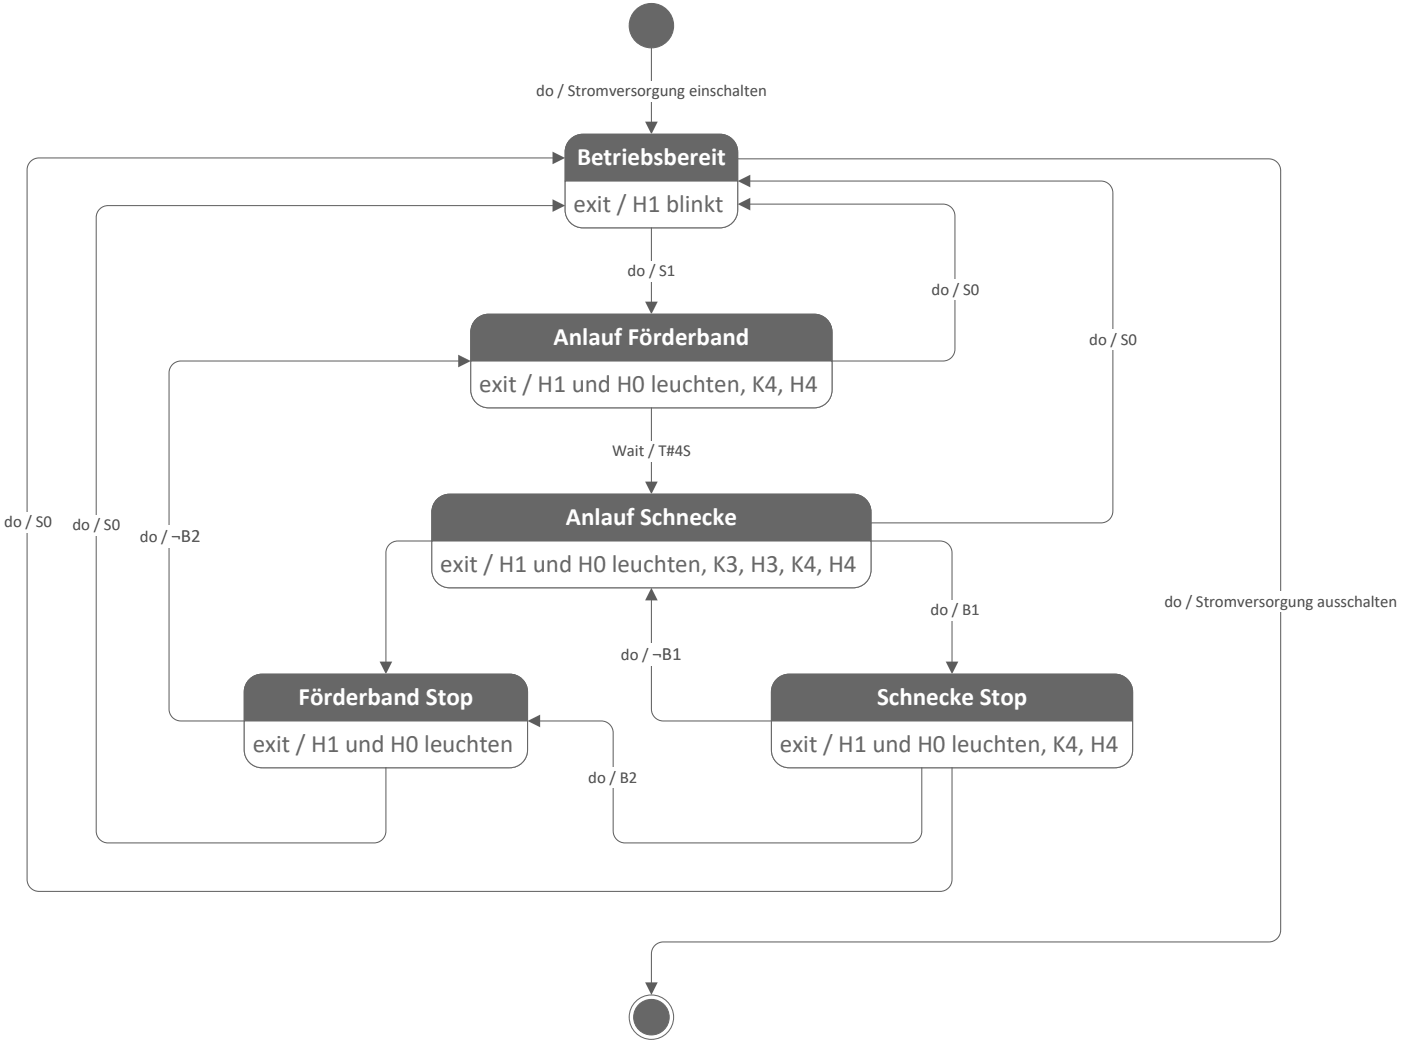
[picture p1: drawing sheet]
<svg xmlns="http://www.w3.org/2000/svg" width="237mm" height="177mm" viewBox="0 0 237 177" stroke-linecap="round" stroke-linejoin="round" font-family="sans-serif">
<circle cx="110" cy="4.3" r="3.8" fill="#676767"/>
<circle cx="110" cy="4.3" r="3.8" fill="none" stroke="#676767" stroke-width=".18"/>
<path d="M110 8.1v12.7" fill="none" stroke="#616161" stroke-width=".18"/>
<path d="M108.9 20.6h2.2l-1.1 2.1z" fill="#616161"/>
<path d="M90.5 13.7h39v3.4h-39z" fill-rule="evenodd" fill="#fff"/>
<path d="M96.1 23.8a3 3 0 0 1 2.3-1.1h23.2a3 3 0 0 1 3 3v9.8a3 3 0 0 1-3 3h-23.2a3 3 0 0 1-3-3v-9.8l.1-.7z" fill-rule="evenodd" fill="#676767"/>
<path d="M96.1 23.8a3 3 0 0 1 2.3-1.1h23.2a3 3 0 0 1 3 3v9.8a3 3 0 0 1-3 3h-23.2a3 3 0 0 1-3-3v-9.8l.1-.7z" fill="none" stroke="#fff" stroke-width=".18"/>
<path d="M96.1 23.8a3 3 0 0 1 2.3-1.1h23.2a3 3 0 0 1 3 3v9.8a3 3 0 0 1-3 3h-23.2a3 3 0 0 1-3-3v-9.8l.1-.7z" fill-rule="evenodd" fill="#676767"/>
<path d="M96.1 23.8a3 3 0 0 1 2.3-1.1h23.2a3 3 0 0 1 3 3v9.8a3 3 0 0 1-3 3h-23.2a3 3 0 0 1-3-3v-9.8l.1-.7z" fill="none" stroke="#fff" stroke-width=".18"/>
<path d="M96.1 23.8a3 3 0 0 1 2.3-1.1h23.2a3 3 0 0 1 3 3v4.9h-29.2v-4.9l.1-.7z" fill-rule="evenodd" fill="#676767"/>
<path d="M96.1 23.8a3 3 0 0 1 2.3-1.1h23.2a3 3 0 0 1 3 3v4.9h-29.2v-4.9l.1-.7z" fill="none" stroke="#676767" stroke-width=".18"/>
<path d="M95.4 30.6h29.2v4.9a3 3 0 0 1-3 3h-23.2a3 3 0 0 1-3-3z" fill-rule="evenodd" fill="#fff"/>
<path d="M95.4 30.6h29.2v4.9a3 3 0 0 1-3 3h-23.2a3 3 0 0 1-3-3z" fill="none" stroke="#676767" stroke-width=".18"/>
<path d="M96.1 23.8a3 3 0 0 1 2.3-1.1h23.2a3 3 0 0 1 3 3v4.9h-29.2v-4.9l.1-.7z" fill-rule="evenodd" fill="#676767"/>
<path d="M96.1 23.8a3 3 0 0 1 2.3-1.1h23.2a3 3 0 0 1 3 3v4.9h-29.2v-4.9l.1-.7z" fill="none" stroke="#676767" stroke-width=".18"/>
<path d="M95.4 30.6h29.2v4.9a3 3 0 0 1-3 3h-23.2a3 3 0 0 1-3-3z" fill-rule="evenodd" fill="#fff"/>
<path d="M95.4 30.6h29.2v4.9a3 3 0 0 1-3 3h-23.2a3 3 0 0 1-3-3z" fill="none" stroke="#676767" stroke-width=".18"/>
<path d="M110 38.5v12.7" fill="none" stroke="#616161" stroke-width=".18"/>
<path d="M108.9 51h2.2l-1.1 2.1z" fill="#616161"/>
<path d="M106 44.1h8v3.4h-8z" fill-rule="evenodd" fill="#fff"/>
<path d="M80.2 54.2a3 3 0 0 1 2.3-1.1h55a3 3 0 0 1 3 3v9.8a3 3 0 0 1-3 3h-55a3 3 0 0 1-3-3v-9.8l.1-.7z" fill-rule="evenodd" fill="#676767"/>
<path d="M80.2 54.2a3 3 0 0 1 2.3-1.1h55a3 3 0 0 1 3 3v9.8a3 3 0 0 1-3 3h-55a3 3 0 0 1-3-3v-9.8l.1-.7z" fill="none" stroke="#fff" stroke-width=".18"/>
<path d="M80.2 54.2a3 3 0 0 1 2.3-1.1h55a3 3 0 0 1 3 3v9.8a3 3 0 0 1-3 3h-55a3 3 0 0 1-3-3v-9.8l.1-.7z" fill-rule="evenodd" fill="#676767"/>
<path d="M80.2 54.2a3 3 0 0 1 2.3-1.1h55a3 3 0 0 1 3 3v9.8a3 3 0 0 1-3 3h-55a3 3 0 0 1-3-3v-9.8l.1-.7z" fill="none" stroke="#fff" stroke-width=".18"/>
<path d="M80.2 54.2a3 3 0 0 1 2.3-1.1h55a3 3 0 0 1 3 3v4.9h-61v-4.9l.1-.7z" fill-rule="evenodd" fill="#676767"/>
<path d="M80.2 54.2a3 3 0 0 1 2.3-1.1h55a3 3 0 0 1 3 3v4.9h-61v-4.9l.1-.7z" fill="none" stroke="#676767" stroke-width=".18"/>
<path d="M79.5 61h61v4.9a3 3 0 0 1-3 3h-55a3 3 0 0 1-3-3z" fill-rule="evenodd" fill="#fff"/>
<path d="M79.5 61h61v4.9a3 3 0 0 1-3 3h-55a3 3 0 0 1-3-3z" fill="none" stroke="#676767" stroke-width=".18"/>
<path d="M80.2 54.2a3 3 0 0 1 2.3-1.1h55a3 3 0 0 1 3 3v4.9h-61v-4.9l.1-.7z" fill-rule="evenodd" fill="#676767"/>
<path d="M80.2 54.2a3 3 0 0 1 2.3-1.1h55a3 3 0 0 1 3 3v4.9h-61v-4.9l.1-.7z" fill="none" stroke="#676767" stroke-width=".18"/>
<path d="M79.5 61h61v4.9a3 3 0 0 1-3 3h-55a3 3 0 0 1-3-3z" fill-rule="evenodd" fill="#fff"/>
<path d="M79.5 61h61v4.9a3 3 0 0 1-3 3h-55a3 3 0 0 1-3-3z" fill="none" stroke="#676767" stroke-width=".18"/>
<path d="M110 68.9v12.7" fill="none" stroke="#616161" stroke-width=".18"/>
<path d="M108.9 81.4h2.2l-1.1 2.1z" fill="#616161"/>
<path d="M103.3 74.5h13.4v3.4h-13.4z" fill-rule="evenodd" fill="#fff"/>
<path d="M74 84.1l1.2-.5 .7-.1h68.2a3 3 0 0 1 3 3v9.8a3 3 0 0 1-3 3h-68.2a3 3 0 0 1-3-3v-9.8a3 3 0 0 1 1.1-2.4z" fill-rule="evenodd" fill="#676767"/>
<path d="M74 84.1l1.2-.5 .7-.1h68.2a3 3 0 0 1 3 3v9.8a3 3 0 0 1-3 3h-68.2a3 3 0 0 1-3-3v-9.8a3 3 0 0 1 1.1-2.4z" fill="none" stroke="#fff" stroke-width=".18"/>
<path d="M74 84.1l1.2-.5 .7-.1h68.2a3 3 0 0 1 3 3v9.8a3 3 0 0 1-3 3h-68.2a3 3 0 0 1-3-3v-9.8a3 3 0 0 1 1.1-2.4z" fill-rule="evenodd" fill="#676767"/>
<path d="M74 84.1l1.2-.5 .7-.1h68.2a3 3 0 0 1 3 3v9.8a3 3 0 0 1-3 3h-68.2a3 3 0 0 1-3-3v-9.8a3 3 0 0 1 1.1-2.4z" fill="none" stroke="#fff" stroke-width=".18"/>
<path d="M74 84.1l1.2-.5 .7-.1h68.2a3 3 0 0 1 3 3v4.9h-74.2v-4.9a3 3 0 0 1 1.1-2.4z" fill-rule="evenodd" fill="#676767"/>
<path d="M74 84.1l1.2-.5 .7-.1h68.2a3 3 0 0 1 3 3v4.9h-74.2v-4.9a3 3 0 0 1 1.1-2.4z" fill="none" stroke="#676767" stroke-width=".18"/>
<path d="M72.9 91.4h74.2v4.9a3 3 0 0 1-3 3h-68.2a3 3 0 0 1-3-3z" fill-rule="evenodd" fill="#fff"/>
<path d="M72.9 91.4h74.2v4.9a3 3 0 0 1-3 3h-68.2a3 3 0 0 1-3-3z" fill="none" stroke="#676767" stroke-width=".18"/>
<path d="M74 84.1l1.2-.5 .7-.1h68.2a3 3 0 0 1 3 3v4.9h-74.2v-4.9a3 3 0 0 1 1.1-2.4z" fill-rule="evenodd" fill="#676767"/>
<path d="M74 84.1l1.2-.5 .7-.1h68.2a3 3 0 0 1 3 3v4.9h-74.2v-4.9a3 3 0 0 1 1.1-2.4z" fill="none" stroke="#676767" stroke-width=".18"/>
<path d="M72.9 91.4h74.2v4.9a3 3 0 0 1-3 3h-68.2a3 3 0 0 1-3-3z" fill-rule="evenodd" fill="#fff"/>
<path d="M72.9 91.4h74.2v4.9a3 3 0 0 1-3 3h-68.2a3 3 0 0 1-3-3z" fill="none" stroke="#676767" stroke-width=".18"/>
<path d="M72.9 91.4h-5.7a2 2 0 0 0-2 2v18.6" fill="none" stroke="#616161" stroke-width=".18"/>
<path d="M64.1 111.8h2.1l-1 2.1z" fill="#616161"/>
<path d="M42.4 114.5l1.2-.5 .6-.1h41.9a3 3 0 0 1 3 3v9.8a3 3 0 0 1-3 3h-41.9a3 3 0 0 1-3-3v-9.8a3 3 0 0 1 1.2-2.4z" fill-rule="evenodd" fill="#676767"/>
<path d="M42.4 114.5l1.2-.5 .6-.1h41.9a3 3 0 0 1 3 3v9.8a3 3 0 0 1-3 3h-41.9a3 3 0 0 1-3-3v-9.8a3 3 0 0 1 1.2-2.4z" fill="none" stroke="#fff" stroke-width=".18"/>
<path d="M42.4 114.5l1.2-.5 .6-.1h41.9a3 3 0 0 1 3 3v9.8a3 3 0 0 1-3 3h-41.9a3 3 0 0 1-3-3v-9.8a3 3 0 0 1 1.2-2.4z" fill-rule="evenodd" fill="#676767"/>
<path d="M42.4 114.5l1.2-.5 .6-.1h41.9a3 3 0 0 1 3 3v9.8a3 3 0 0 1-3 3h-41.9a3 3 0 0 1-3-3v-9.8a3 3 0 0 1 1.2-2.4z" fill="none" stroke="#fff" stroke-width=".18"/>
<path d="M41.9 115a3 3 0 0 1 2.3-1.1h41.9a3 3 0 0 1 3 3v4.9h-47.9v-4.9l.1-.7z" fill-rule="evenodd" fill="#676767"/>
<path d="M41.9 115a3 3 0 0 1 2.3-1.1h41.9a3 3 0 0 1 3 3v4.9h-47.9v-4.9l.1-.7z" fill="none" stroke="#676767" stroke-width=".18"/>
<path d="M41.2 121.8h47.9v4.9a3 3 0 0 1-3 3h-41.9a3 3 0 0 1-3-3z" fill-rule="evenodd" fill="#fff"/>
<path d="M41.2 121.8h47.9v4.9a3 3 0 0 1-3 3h-41.9a3 3 0 0 1-3-3z" fill="none" stroke="#676767" stroke-width=".18"/>
<path d="M41.9 115a3 3 0 0 1 2.3-1.1h41.9a3 3 0 0 1 3 3v4.9h-47.9v-4.9l.1-.7z" fill-rule="evenodd" fill="#676767"/>
<path d="M41.9 115a3 3 0 0 1 2.3-1.1h41.9a3 3 0 0 1 3 3v4.9h-47.9v-4.9l.1-.7z" fill="none" stroke="#676767" stroke-width=".18"/>
<path d="M41.2 121.8h47.9v4.9a3 3 0 0 1-3 3h-41.9a3 3 0 0 1-3-3z" fill-rule="evenodd" fill="#fff"/>
<path d="M41.2 121.8h47.9v4.9a3 3 0 0 1-3 3h-41.9a3 3 0 0 1-3-3z" fill="none" stroke="#676767" stroke-width=".18"/>
<path d="M147.1 91.4h11.6a2 2 0 0 1 2 2v18.6" fill="none" stroke="#616161" stroke-width=".18"/>
<path d="M159.7 111.8h2.1l-1.1 2.1z" fill="#616161"/>
<path d="M157.1 101.4h8.3v3.4h-8.3z" fill-rule="evenodd" fill="#fff"/>
<path d="M131.4 114.5l1.2-.5 .7-.1h54.9a3 3 0 0 1 3 3v9.8a3 3 0 0 1-3 3h-54.9a3 3 0 0 1-3-3v-9.8a3 3 0 0 1 1.1-2.4z" fill-rule="evenodd" fill="#676767"/>
<path d="M131.4 114.5l1.2-.5 .7-.1h54.9a3 3 0 0 1 3 3v9.8a3 3 0 0 1-3 3h-54.9a3 3 0 0 1-3-3v-9.8a3 3 0 0 1 1.1-2.4z" fill="none" stroke="#fff" stroke-width=".18"/>
<path d="M131.4 114.5l1.2-.5 .7-.1h54.9a3 3 0 0 1 3 3v9.8a3 3 0 0 1-3 3h-54.9a3 3 0 0 1-3-3v-9.8a3 3 0 0 1 1.1-2.4z" fill-rule="evenodd" fill="#676767"/>
<path d="M131.4 114.5l1.2-.5 .7-.1h54.9a3 3 0 0 1 3 3v9.8a3 3 0 0 1-3 3h-54.9a3 3 0 0 1-3-3v-9.8a3 3 0 0 1 1.1-2.4z" fill="none" stroke="#fff" stroke-width=".18"/>
<path d="M130.9 115a2.99 2.99 0 0 1 2.4-1.1h54.9a3 3 0 0 1 3 3v4.9h-60.9v-4.9v-.7z" fill-rule="evenodd" fill="#676767"/>
<path d="M130.9 115a2.99 2.99 0 0 1 2.4-1.1h54.9a3 3 0 0 1 3 3v4.9h-60.9v-4.9v-.7z" fill="none" stroke="#676767" stroke-width=".18"/>
<path d="M130.3 121.8h60.9v4.9a3 3 0 0 1-3 3h-54.9a3 3 0 0 1-3-3z" fill-rule="evenodd" fill="#fff"/>
<path d="M130.3 121.8h60.9v4.9a3 3 0 0 1-3 3h-54.9a3 3 0 0 1-3-3z" fill="none" stroke="#676767" stroke-width=".18"/>
<path d="M130.9 115a2.99 2.99 0 0 1 2.4-1.1h54.9a3 3 0 0 1 3 3v4.9h-60.9v-4.9v-.7z" fill-rule="evenodd" fill="#676767"/>
<path d="M130.9 115a2.99 2.99 0 0 1 2.4-1.1h54.9a3 3 0 0 1 3 3v4.9h-60.9v-4.9v-.7z" fill="none" stroke="#676767" stroke-width=".18"/>
<path d="M130.3 121.8h60.9v4.9a3 3 0 0 1-3 3h-54.9a3 3 0 0 1-3-3z" fill-rule="evenodd" fill="#fff"/>
<path d="M130.3 121.8h60.9v4.9a3 3 0 0 1-3 3h-54.9a3 3 0 0 1-3-3z" fill="none" stroke="#676767" stroke-width=".18"/>
<path d="M77.6 61h-47.1a2 2 0 0 0-2 2v56.8a2 2 0 0 0 2 2h10.7" fill="none" stroke="#616161" stroke-width=".18"/>
<path d="M77.4 59.9l2.1 1.1-2.1 1.1z" fill="#616161"/>
<path d="M23.6 88.7h10.3v3.8h-10.3z" fill-rule="evenodd" fill="#fff"/>
<path d="M126.4 34.5h32.8a2 2 0 0 1 2 2v22.5a2 2 0 0 1-2 2h-18.7" fill="none" stroke="#616161" stroke-width=".18"/>
<path d="M124.6 34.5l2.1-1.1v2.1z" fill="#616161"/>
<path d="M157.3 47.2h8v3.4h-8z" fill-rule="evenodd" fill="#fff"/>
<path d="M126.4 30.6h59.5a2 2 0 0 1 2 2v53.7a2 2 0 0 1-2 2h-38.8" fill="none" stroke="#616161" stroke-width=".18"/>
<path d="M124.6 30.6l2.1-1.1v2.2z" fill="#616161"/>
<path d="M183.9 55.7h8v3.3h-8z" fill-rule="evenodd" fill="#fff"/>
<path d="M90.9 121.8h10.6a2 2 0 0 1 2 2v16.6a2 2 0 0 0 2 2h48.1a2 2 0 0 0 2-2v-10.7" fill="none" stroke="#616161" stroke-width=".18"/>
<path d="M89.1 121.8l2.1-1.1v2.2z" fill="#616161"/>
<path d="M99.3 129.7h8.3v3.4h-8.3z" fill-rule="evenodd" fill="#fff"/>
<path d="M110 101.2v18.6a2 2 0 0 0 2 2h18.3" fill="none" stroke="#616161" stroke-width=".18"/>
<path d="M110 99.3l1.1 2.1h-2.2z" fill="#616161"/>
<path d="M104.8 108.7h10.3v3.8h-10.3z" fill-rule="evenodd" fill="#fff"/>
<path d="M124.6 26.8h89.6a2 2 0 0 1 2 2v128.3a2 2 0 0 1-2 2h-102.2a2 2 0 0 0-2 2v5.1" fill="none" stroke="#616161" stroke-width=".18"/>
<path d="M108.9 166h2.2l-1.1 2.1z" fill="#616161"/>
<path d="M196.6 100h39.3v3.4h-39.3z" fill-rule="evenodd" fill="#fff"/>
<circle cx="110" cy="171.8" r="3" fill="#676767"/>
<g fill="none" stroke="#676767" stroke-width=".18">
<circle cx="110" cy="171.8" r="3.8"/>
<circle cx="110" cy="171.8" r="3"/>
</g>
<path d="M93.6 26.7h-87a2 2 0 0 0-2 2v119.9a2 2 0 0 0 2 2h152.1a2 2 0 0 0 2-2v-18.9" fill="none" stroke="#616161" stroke-width=".18"/>
<path d="M93.3 25.6l2.1 1.1-2.1 1z" fill="#616161"/>
<path d="M.7 86.5h8.1v3.4h-8.1z" fill-rule="evenodd" fill="#fff"/>
<path d="M93.6 34.7h-75.4a2 2 0 0 0-2 2v103.7a2 2 0 0 0 2 2h45a2 2 0 0 0 2-2v-10.7" fill="none" stroke="#616161" stroke-width=".18"/>
<path d="M93.3 33.7l2.1 1-2.1 1.1z" fill="#616161"/>
<path d="M12.2 87h8.1v3.4h-8.1z" fill-rule="evenodd" fill="#fff"/>
<g font-size="4.2" fill="#fff">
<text x="97.4" y="27.9">Betriebsbereit</text>
<text x="93.5" y="58.3">Anlauf Förderband</text>
<text x="95.6" y="88.7">Anlauf Schnecke</text>
<text x="50.4" y="119.1">Förderband Stop</text>
<text x="148.1" y="119.1">Schnecke Stop</text>
</g>
<g font-size="4.2" fill="#676767">
<text x="96.9" y="35.8">exit / H1 blinkt</text>
<text x="80.9" y="66.2">exit / H1 und H0 leuchten, K4, H4</text>
<text x="74.4" y="96.6">exit / H1 und H0 leuchten, K3, H3, K4, H4</text>
<text x="42.7" y="127">exit / H1 und H0 leuchten</text>
<text x="131.7" y="127">exit / H1 und H0 leuchten, K4, H4</text>
</g>
<g font-size="3.2" fill="#4a4a4a">
<text x="29" y="91.6">¬B2</text>
<text x="110.2" y="111.6">¬B1</text>
</g>
<g font-size="2.8" fill="#4a4a4a">
<text x="90.5" y="16.2">do / Stromversorgung einschalten</text>
<text x="106" y="46.6">do / S1</text>
<text x="157.3" y="49.8">do / S0</text>
<text x="183.9" y="58.2">do / S0</text>
<text x="103.3" y="77.1">Wait / T#4S</text>
<text x=".7" y="89.1">do / S0</text>
<text x="12.2" y="89.6">do / S0</text>
<text x="23.6" y="91.6">do /</text>
<text x="157.1" y="104">do / B1</text>
<text x="196.6" y="102.6">do / Stromversorgung ausschalten</text>
<text x="104.8" y="111.6">do /</text>
<text x="99.3" y="132.3">do / B2</text>
</g>
</svg>
